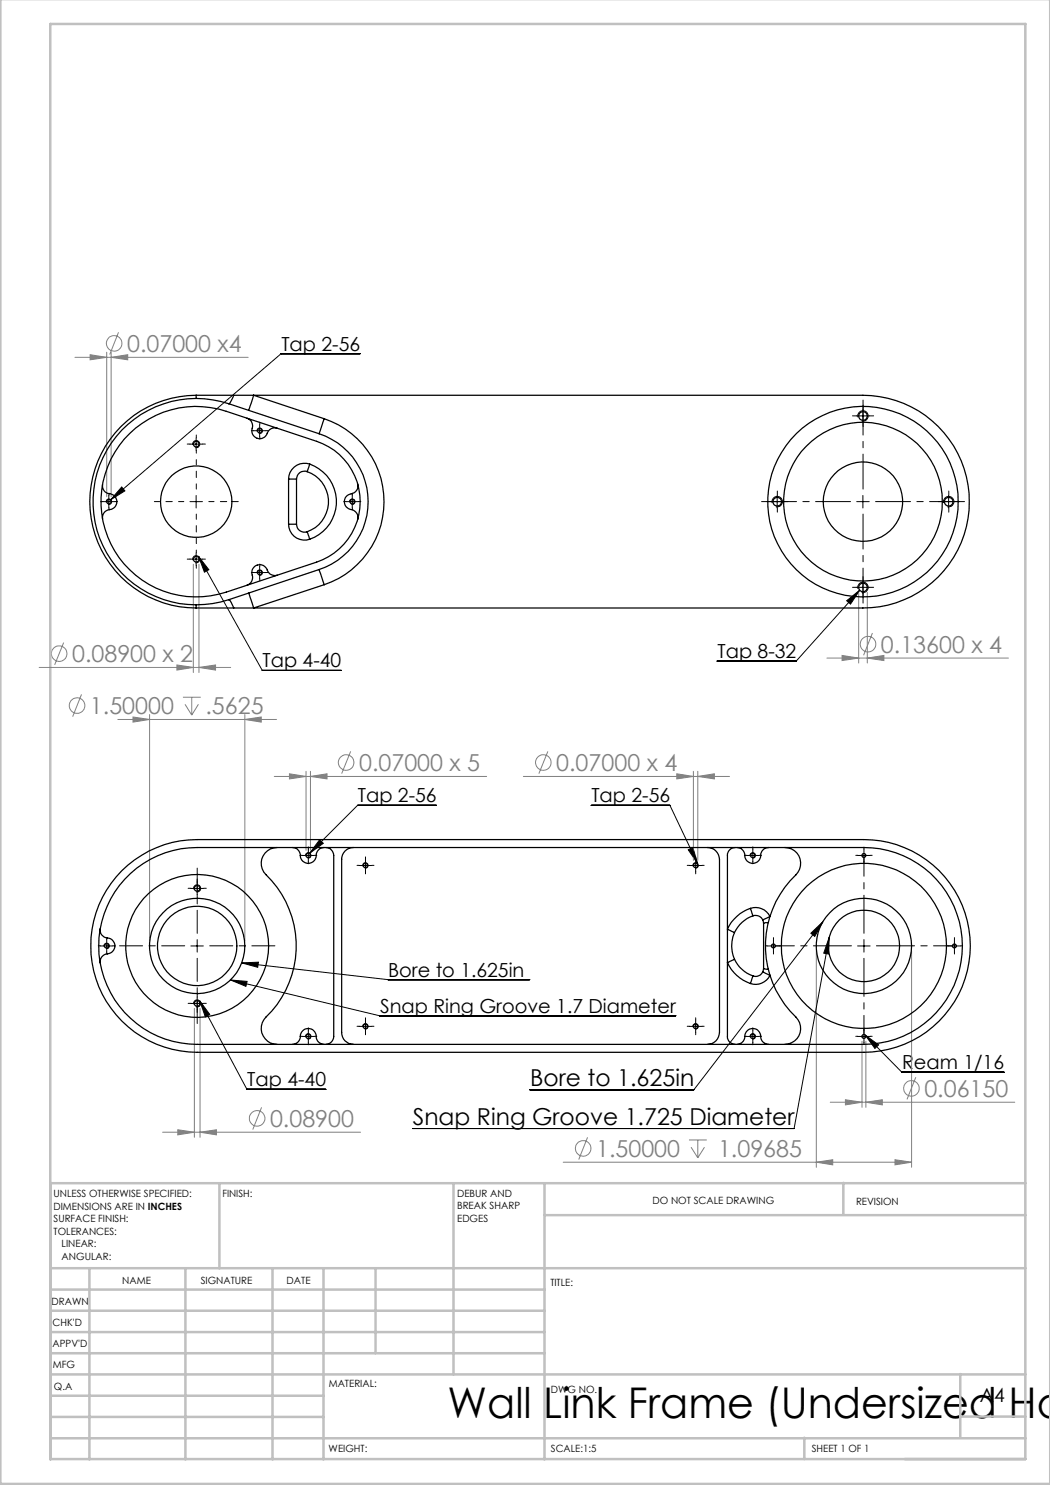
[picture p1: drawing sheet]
<svg xmlns="http://www.w3.org/2000/svg" width="210mm" height="297mm" viewBox="0 0 210 297" stroke-linecap="round" stroke-linejoin="round" font-family="sans-serif">
<g fill="none" stroke="#808080" stroke-width=".2">
<path d="M15 71.5h34.6M18 70.9l3.3 .6-3.3 .5zM21.3 70.4v28.9M22.2 71.5l3.3-.6v1.1zM22.2 70.4v28.9M23.7 66.5l-1.8 4.4M38.7 112.9v21.6M39.8 112.9v21.6M171.7 118.5v14.1M173.5 118.5v14.1M7.8 133.5h38.3M12.7 128.5l-1.8 4.5"/>
<path d="M16.3 138.9l-1.8 4.4M35.4 133l3.3 .5-3.3 .5zM36.6 139.4h3.5M38.3 139.4v3.6M39.8 133.5l3.3-.5v1zM165.4 131.6h36.3M168.4 131.1l3.3 .5-3.3 .5zM173.5 131.6l3.3-.5v1zM174.5 126.6l-1.8 4.5M23.6 143.9h31.7M26.6 143.4l3.3 .5-3.3 .5zM29.9 142.9v45.3"/>
<path d="M37 140.9l1.3 2.1M39.7 140.9l-1.4 2.1M49 143.9l3.2-.5v1zM49 142.9v45.3M54.9 155.3h42.4M57.9 154.8l3.3 .5-3.3 .5zM61.2 154.3v15.8M62.1 155.3l3.3-.5v1zM62.1 154.3v15.8M70.1 150.3l-1.8 4.4M104.7 155.3h41.2M109.6 150.3l-1.8 4.4"/>
<path d="M135.4 154.8l3.3 .5-3.3 .5zM138.7 154.3v17.8M139.6 155.3l3.3-.5v1zM139.6 154.3v17.8M163.3 190.2v43.3M182.3 190.2v43.3M38.9 201.7v25.8M40 201.7v25.8M169.1 220l3.3 .4-3.3 .6zM172.4 208.3v13.2M173.2 208.3v13.2M183.2 215.4l-1.8 4.5"/>
<path d="M32.5 226.4h39.6M35.6 226l3.3 .4-3.3 .6zM40 226.4l3.3-.4v1zM52.3 221.5l-1.7 4.4M112.6 232.4h69.7M117.5 227.5l-1.8 4.4M137.8 228h3.6M138.2 229.4l1.4 2.2M139.6 228v3.6M140.9 229.4l-1.3 2.2M163.3 232.4l3.2-.5v1.1zM166.1 220.4h36.9"/>
<path d="M173.2 220.4l3.3-.4v1zM179 231.9l3.3 .5-3.3 .6z"/>
<circle cx="22.8" cy="68.7" r="1.55"/>
<circle cx="11.9" cy="130.7" r="1.55"/>
<circle cx="173.6" cy="128.8" r="1.55"/>
<circle cx="15.4" cy="141.1" r="1.56"/>
<circle cx="69.2" cy="152.5" r="1.55"/>
<circle cx="108.7" cy="152.5" r="1.55"/>
<circle cx="182.3" cy="217.7" r="1.56"/>
<circle cx="51.4" cy="223.7" r="1.55"/>
<circle cx="116.6" cy="229.7" r="1.55"/>
</g>
<g fill="none" stroke="#000" stroke-width=".2">
<path d="M72 70.7h-15.8l-34 29.2M21.8 99.1v2.5M24.3 97.4l.7 .8-2.8 1.7zM38 88.8h2.5M38.6 89a.71 .71 0 0 1 .6-.9 .71 .71 0 0 1 .8 .8 .71 .71 0 0 1-.9 .6M39.2 87.6v2.5M39.2 99.1v2.5M50.7 86.1h2.5M51.4 86.3a.55 .55 0 0 1 .5-.7 .55 .55 0 0 1 .6 .6 .55 .55 0 0 1-.7 .5M51.9 84.9v2.5M70.4 99.1v2.5M155.4 99.1v2.5"/>
<path d="M171.3 83.2h2.5M171.6 83.5a1.04 1.04 0 0 1 .9-1.3 1.04 1.04 0 0 1 1.1 1.1 1.04 1.04 0 0 1-1.3 .9M172.6 81.9v2.6M172.6 99.1v2.5M189.7 99.1v2.5M20.5 100.3h2.5M21.2 100.5a.55 .55 0 0 1 .5-.7 .55 .55 0 0 1 .6 .6 .55 .55 0 0 1-.7 .5M38 100.3h2.5M38 111.8h2.5M38.6 112a.71 .71 0 0 1 .6-.9 .71 .71 0 0 1 .7 .8 .71 .71 0 0 1-.8 .6M39.2 110.6v2.5M39.7 111.3l12.8 22.8h15.8"/>
<path d="M39.7 111.3l2.1 2.6-.9 .5zM50.7 114.5h2.5M51.4 114.6a.55 .55 0 0 1 .5-.6 .55 .55 0 0 1 .6 .6 .55 .55 0 0 1-.7 .4M51.9 113.3v2.5M69.2 100.3h2.5M69.9 100.5a.55 .55 0 0 1 .5-.7 .55 .55 0 0 1 .6 .6 .55 .55 0 0 1-.7 .5M154.2 100.3h2.5M154.4 100.6a1.04 1.04 0 0 1 1-1.3 1.04 1.04 0 0 1 1.1 1.1 1.04 1.04 0 0 1-1.3 .9M171.3 100.3h2.5M171.3 117.5h2.5M171.6 117.8a1.04 1.04 0 0 1 .9-1.4 1.04 1.04 0 0 1 1.1 1.2 1.04 1.04 0 0 1-1.3 .9M171.9 118l-12.7 14.2h-15.8"/>
<path d="M172.6 116.2v2.5M188.5 100.3h2.5M188.7 100.6a1.04 1.04 0 0 1 1-1.3 1.04 1.04 0 0 1 1.1 1.1 1.04 1.04 0 0 1-1.3 .9M169.3 120.2l2.6-2.2-1.8 2.8zM38.2 177.7h2.5M38.7 177.9a.72 .72 0 0 1 .7-.9 .72 .72 0 0 1 .7 .7 .72 .72 0 0 1-.9 .7M39.4 176.4v2.5M60.4 171.1h2.5M61.1 171.2a.54 .54 0 0 1 .5-.6 .54 .54 0 0 1 .6 .5 .54 .54 0 0 1-.7 .5M61.7 169.8v2.5M63.9 168l.8 .7-2.8 1.9zM71.8 173.1h2.5"/>
<path d="M72.6 173.2a.54 .54 0 0 1 .4-.6 .54 .54 0 0 1 .6 .6 .54 .54 0 0 1-.6 .4M73.1 171.8v2.5M87.3 161.1h-15.8l-9.6 9.5M118.3 161.1h15.7l5.5 11.6M137.7 170l.9-.5 .9 3.2zM137.9 173.1h2.5M138.6 173.2a.54 .54 0 0 1 .5-.6 .54 .54 0 0 1 .6 .6 .54 .54 0 0 1-.7 .4M139.1 171.8v2.5M149.3 171.1h2.5M150 171.2a.54 .54 0 0 1 .5-.6 .54 .54 0 0 1 .6 .5 .54 .54 0 0 1-.7 .5M150.6 169.8v2.5M171.5 171.1h2.5"/>
<path d="M172.8 169.8v2.5M20.1 189.2h2.5M20.8 189.3a.54 .54 0 0 1 .5-.6 .54 .54 0 0 1 .6 .5 .54 .54 0 0 1-.7 .5M21.3 187.9v2.5M38.2 189.2h2.5M39.4 187.9v2.5M39.4 199.4v2.5M46.1 196l29.9 7.2h59.1M46.1 196l3.3 .3-.2 1zM48.3 192.6l29.3 3.3h28.3M48.3 192.6l3.4-.2-.2 1.1zM153.4 189.2h2.5"/>
<path d="M154.7 187.9v2.5M162.2 186.7l2.4-2.3-1.7 2.9zM164.6 184.4l-25.8 33.5h-32.8M165.8 187.5l-7 38.2h-76.3M165.8 187.5l-.1 3.3-1-.2zM171.5 189.2h2.5M172.8 187.9v2.5M189.6 189.2h2.5M190.9 187.9v2.5M38.2 200.7h2.5M38.7 200.9a.71 .71 0 0 1 .7-.9 .71 .71 0 0 1 .7 .7 .71 .71 0 0 1-.9 .7M40 200.2l9.4 17.7h15.8"/>
<path d="M40 200.2l1.9 2.7-.8 .5zM60.4 207.3h2.5M61.1 207.4a.54 .54 0 0 1 .5-.6 .54 .54 0 0 1 .6 .5 .54 .54 0 0 1-.7 .5M61.7 206v2.5M71.8 205.3h2.5M72.6 205.4a.54 .54 0 0 1 .4-.7 .54 .54 0 0 1 .6 .6 .54 .54 0 0 1-.6 .5M73.1 204v2.5M137.9 205.3h2.5M138.6 205.4a.54 .54 0 0 1 .5-.7 .54 .54 0 0 1 .6 .6 .54 .54 0 0 1-.7 .5M139.1 204v2.5M149.3 207.3h2.5M150 207.4a.54 .54 0 0 1 .5-.6 .54 .54 0 0 1 .6 .5 .54 .54 0 0 1-.7 .5"/>
<path d="M150.6 206v2.5M171.5 207.3h2.5M172.8 206v2.5M173 207l7.4 7.5h20.4M173 207l2.7 2-.7 .7z"/>
</g>
<g fill="none" stroke="#c0c0c0" stroke-width=".5">
<path d="M.1 -.1v296.9h209.9v-296.9M10.1 4.8h195v287h-195zM43.9 236.6v17M90.7 236.6v38.3M108.9 236.6v55.3M168.7 236.6v6.3M205.1 236.6h-195v55.3M10.1 253.6h195M10.1 257.9h98.8M17.9 253.6v38.3M37.1 253.6v38.3M54.5 253.6v38.3"/>
<path d="M64.7 253.6v38.3M75.1 253.6v17M108.9 243h96.2M10.1 270.6h98.8M10.1 266.4h98.8M10.1 262.1h98.8M10.1 279.1h54.6M10.1 274.9h195M192.1 274.8v12.7M10.1 287.7h195M10.1 283.4h54.6M160.9 287.5v4.3"/>
<path d="M192.1 283.3h13"/>
</g>
<path d="M39.3 97.8v-5.9M36.8 100.3h-5.9M39.3 102.8v5.9M41.8 100.3h5.9" fill="none" stroke="#000" stroke-width=".2" stroke-dasharray="15.2 1.3 1.3 1.3" stroke-dashoffset="14.2"/>
<path d="M172.6 97.8v-17.8M170.1 100.3h-17.8M172.6 102.8v17.8M175.1 100.3h17.8" fill="none" stroke="#000" stroke-width=".2" stroke-dasharray="15.2 1.3 1.3 1.3" stroke-dashoffset="8.2"/>
<g fill="none" stroke="#000" stroke-width=".2" stroke-dasharray="15.2 1.3 1.3 1.3">
<path d="M21.8 99.1v-.5M38 88.8h-.6M39.3 87.6v-.6M39.3 90.1v.5M40.5 88.8h.6M50.7 86.1h-.4M52 84.9v-.5M52 87.4v.4M53.2 86.1h.5M70.5 99.1v-.5M155.5 99.1v-.9M171.4 83.2h-.9"/>
<path d="M172.6 81.9v-.8M172.6 84.4v.9M173.9 83.2h.8M189.8 99.1v-.9M20.5 100.3h-.4M21.8 101.6v.4M23 100.3h.5M38 111.8h-.6M39.3 110.6v-.6M39.3 113.1v.5M40.5 111.8h.6M50.7 114.5h-.4"/>
<path d="M52 113.3v-.5M52 115.8v.4M53.2 114.5h.5M69.2 100.3h-.4M70.5 101.6v.4M71.7 100.3h.5M154.2 100.3h-.8M155.5 101.6v.8M156.7 100.3h.9M171.4 117.5h-.9M172.6 116.2v-.8M172.6 118.7v.9"/>
<path d="M173.9 117.5h.8M188.5 100.3h-.9M189.8 101.6v.8M191 100.3h.9M38.2 177.7h-.6M39.4 176.4v-.6M39.4 178.9v.6M40.7 177.7h.6M60.4 171.1h-.4M61.7 169.8v-.4M61.7 172.3v.5M62.9 171.1h.5"/>
<path d="M71.8 173.1h-.4M73.1 171.8v-.4M73.1 174.3v.5M74.3 173.1h.5M137.9 173.1h-.5M139.1 171.8v-.4M139.1 174.3v.5M140.4 173.1h.4M149.3 171.1h-.4M150.6 169.8v-.4M150.6 172.3v.5M151.8 171.1h.5"/>
<path d="M171.5 171.1h-.3M172.8 169.8v-.4M172.8 172.3v.4M174 171.1h.4M20.1 189.2h-.4M21.3 187.9v-.4M21.3 190.4v.5M22.6 189.2h.4M39.4 199.4v-.5M153.4 189.2h-.3M154.7 187.9v-.4M154.7 190.4v.4"/>
<path d="M155.9 189.2h.4M189.6 189.2h-.3M190.9 187.9v-.4M190.9 190.4v.4M192.1 189.2h.4M38.2 200.7h-.6M39.4 201.9v.6M40.7 200.7h.6M60.4 207.3h-.4M61.7 206v-.4M61.7 208.5v.5M62.9 207.3h.5"/>
<path d="M71.8 205.3h-.4M73.1 204v-.4M73.1 206.5v.5M74.3 205.3h.5M137.9 205.3h-.5M139.1 204v-.4M139.1 206.5v.5M140.4 205.3h.4M149.3 207.3h-.4M150.6 206v-.4M150.6 208.5v.5M151.8 207.3h.5"/>
<path d="M171.5 207.3h-.3M172.8 206v-.4M172.8 208.5v.4M174 207.3h.4"/>
</g>
<path d="M170.3 189.2h-15.3M172.8 186.7v-15.3M172.8 191.7v15.2M175.3 189.2h15.3" fill="none" stroke="#000" stroke-width=".2" stroke-dasharray="15.2 1.3 1.3 1.3" stroke-dashoffset="7.6"/>
<path d="M36.9 189.2h-13M39.4 186.7v-13.1M39.4 191.7v13M41.9 189.2h13.1" fill="none" stroke="#000" stroke-width=".2" stroke-dasharray="15.2 1.3 1.3 1.3" stroke-dashoffset="10.6"/>
<path d="M18 70.9l3.3 .6-3.3 .5zM22.2 71.5l3.3-.6v1.1zM35.4 133l3.3 .5-3.3 .5zM39.8 133.5l3.3-.5v1zM168.4 131.1l3.3 .5-3.3 .5zM173.5 131.6l3.3-.5v1zM57.9 154.8l3.3 .5-3.3 .5zM62.1 155.3l3.3-.5v1zM135.4 154.8l3.3 .5-3.3 .5zM139.6 155.3l3.3-.5v1zM169.1 220l3.3 .4-3.3 .6zM173.2 220.4l3.3-.4v1zM35.6 226l3.3 .4-3.3 .6zM40 226.4l3.3-.4v1zM26.6 143.4l3.3 .5-3.3 .5zM49 143.9l3.2-.5v1zM163.3 232.4l3.2-.5v1.1zM179 231.9l3.3 .5-3.3 .6z" fill="#808080"/>
<g fill="#000">
<path d="M24.3 97.4l.7 .8-2.8 1.7zM39.7 111.3l2.1 2.6-.9 .5zM169.3 120.2l2.6-2.2-1.8 2.8zM63.9 168l.8 .7-2.8 1.9zM137.7 170l.9-.5 .9 3.2zM173 207l2.7 2-.7 .7zM40 200.2l1.9 2.7-.8 .5zM48.3 192.6l3.4-.2-.2 1.1zM46.1 196l3.3 .3-.2 1z"/>
<path d="M162.2 186.7l2.4-2.3-1.7 2.9zM165.8 187.5l-.1 3.3-1-.2z"/>
</g>
<g fill="none" stroke="#000" stroke-width=".25">
<path d="M39.2 79.1v.6M39.2 79.1a21.3 21.3 0 0 0-21.2 21.2 21.3 21.3 0 0 0 21.2 21.3M39.2 79.1h133.4a21.3 21.3 0 0 1 21.3 21.2 21.3 21.3 0 0 1-21.3 21.3h-133.4M46.7 79.1l-.7 1.4-.2 .2M20.5 96.9a1.67 1.67 0 0 0 1.7 1.9 1.63 1.63 0 0 1 1.1 1.9 1.63 1.63 0 0 1-1.7 1.3l-.6 .3-.4 .5-.1 1M26 86.7a19.1 19.1 0 0 1 19.3-4.4l18 6a12.7 12.7 0 0 1 8.7 12 12.7 12.7 0 0 1-8.7 12.1l-18 6a19.1 19.1 0 0 1-22.3-8.2 19.1 19.1 0 0 1 3-23.5zM45.8 80.7a20.6 20.6 0 0 0-27.2 19.6 20.6 20.6 0 0 0 27.2 19.6M45.8 80.7l18 6M49.4 83.6a1.72 1.72 0 0 1 1 2.4 1.62 1.62 0 0 0 1.4 1.7 1.62 1.62 0 0 0 1.8-1.3l.7-.7 .6-.1 .6 .1M49.7 82.1l1-3 14.1 4.6M57.7 95.8h1.6M57.7 95.8v9"/>
<path d="M59.3 95.8v9M61.4 94.3a6.4 6.4 0 0 1 4.3 6 6.4 6.4 0 0 1-4.3 6.1M61.4 94.3a1.56 1.56 0 0 0-2.1 1.5M61.9 92.8a8 8 0 0 1 5.4 7.5 8 8 0 0 1-5.4 7.5M61.9 92.8a3.2 3.2 0 0 0-4.2 3M61.9 92.8l-.5 1.5M63.8 86.7a14.3 14.3 0 0 1 9.8 13.6 14.3 14.3 0 0 1-9.8 13.6M64.8 83.7l-1 3M64.8 83.7a17.5 17.5 0 0 1 12 16.6 17.5 17.5 0 0 1-12 16.6M71.5 96.8a1.85 1.85 0 0 1-1.8 2.2 1.62 1.62 0 0 0-.8 1.8 1.62 1.62 0 0 0 1.7 1.2l.5 .4a1.5 1.5 0 0 1 .4 1.5M45.8 119.9a2.86 2.86 0 0 1 .9 1.7M55.5 115a1.69 1.69 0 0 1-2.2-1.3 1.62 1.62 0 0 0-2.2-.6 1.62 1.62 0 0 0-.6 2.2l-.3 1.2-.8 .5"/>
<path d="M57.7 104.8a3.2 3.2 0 0 0 4.2 3M57.7 104.8h1.6M59.3 104.8a1.6 1.6 0 0 0 2.1 1.6M61.4 106.4l.5 1.4M63.8 113.9l1 3M63.8 113.9l-18 6M64.8 116.9l-14.1 4.7-1-3M39.2 121v.6M24.4 174.1a21.5 21.5 0 0 1 15-6.2h133.4a21.3 21.3 0 0 1 21.3 21.3 21.3 21.3 0 0 1-21.3 21.3h-133.4a21.3 21.3 0 0 1-19.6-13.2 21.3 21.3 0 0 1 4.6-23.2zM24.9 175.9a19.6 19.6 0 0 1 14.5-6.4h133.4a19.7 19.7 0 0 1 19.7 19.7 19.7 19.7 0 0 1-19.7 19.7h-133.4a19.7 19.7 0 0 1-18-11.8 19.7 19.7 0 0 1 3.5-21.2zM55.4 169.5a3.2 3.2 0 0 0-2.9 2 3.2 3.2 0 0 0 .7 3.4 19.9 19.9 0 0 1-.4 29 3.2 3.2 0 0 0 2.6 5M58.5 169.5a1.66 1.66 0 0 1 1.6 1.9 1.62 1.62 0 0 0 1.9 1.2 1.62 1.62 0 0 0 1.3-1.8l.2-.6 .5-.4 .8-.3"/>
<path d="M65.2 169.5a1.63 1.63 0 0 1 1.5 1.6v36.2a1.63 1.63 0 0 1-1.5 1.6M70.7 169.5a2.35 2.35 0 0 0-2.4 2.4v34.6a2.35 2.35 0 0 0 2.4 2.4M141.5 169.5a2.41 2.41 0 0 1 2.4 2.4v34.6a2.41 2.41 0 0 1-2.4 2.4M147.1 169.5a1.57 1.57 0 0 0-1.6 1.6v36.2a1.57 1.57 0 0 0 1.6 1.6M147.4 169.5a1.66 1.66 0 0 1 1.6 1.9 1.62 1.62 0 0 0 1.9 1.2 1.62 1.62 0 0 0 1.3-1.8l.2-.6 .5-.4 .8-.3M157 169.5a3.2 3.2 0 0 1 2.9 2 3.2 3.2 0 0 1-.7 3.5 19.8 19.8 0 0 0 .4 28.9 3.2 3.2 0 0 1-2.6 5M20 185.7a1.64 1.64 0 0 0 1.8 1.9 1.62 1.62 0 0 1 1.2 1.9 1.62 1.62 0 0 1-1.8 1.3l-.6 .3a1.57 1.57 0 0 0-.6 1.5M146.9 191.8l-1.4 .7a7.9 7.9 0 0 0 4.6 4.2M146.9 191.8a6.5 6.5 0 0 0 3.7 3.4M146.9 186.5a6.6 6.6 0 0 0 0 5.3M150.1 181.7a3.2 3.2 0 0 1 3.9 1.6l-1.5 .7M150.1 181.7l.5 1.5"/>
<path d="M150.1 181.7a8 8 0 0 0-4.6 4.1l1.4 .7M150.6 195.2l-.5 1.5M150.6 183.2a1.57 1.57 0 0 1 1.9 .8M150.6 183.2a6.5 6.5 0 0 0-3.7 3.3M152.5 194.4l1.5 .6a3.2 3.2 0 0 1-3.9 1.7M152.5 194.4a1.57 1.57 0 0 1-1.9 .8M152.5 184l.2 .7M152.7 193.7l-.2 .7M152.7 193.7l1 .1M152.7 184.7v9M153.7 184.5l-1 .2M58.5 208.9a1.66 1.66 0 0 0 1.6-1.9 1.62 1.62 0 0 1 1.9-1.3 1.62 1.62 0 0 1 1.3 1.9l.4 .8 .5 .3 .6 .2"/>
<path d="M147.4 208.9a1.66 1.66 0 0 0 1.6-1.9 1.62 1.62 0 0 1 1.9-1.3 1.62 1.62 0 0 1 1.3 1.9l.4 .8 .5 .3 .6 .2"/>
<circle cx="39.3" cy="88.8" r=".56"/>
<circle cx="51.9" cy="86.2" r=".43"/>
<circle cx="172.6" cy="83.2" r=".87"/>
<circle cx="21.8" cy="100.3" r=".43"/>
<circle cx="39.2" cy="100.3" r="7.1"/>
<circle cx="39.3" cy="111.8" r=".57"/>
<circle cx="51.9" cy="114.5" r=".43"/>
<circle cx="70.5" cy="100.3" r=".43"/>
<circle cx="155.4" cy="100.4" r=".87"/>
<circle cx="172.6" cy="100.3" r="19"/>
<circle cx="172.6" cy="100.3" r="15.9"/>
<circle cx="172.6" cy="100.3" r="7.9"/>
<circle cx="172.6" cy="117.5" r=".87"/>
<circle cx="189.7" cy="100.4" r=".87"/>
<circle cx="39.4" cy="177.7" r=".57"/>
<circle cx="61.6" cy="171.1" r=".44"/>
<circle cx="73.1" cy="173.1" r=".44"/>
<circle cx="139.1" cy="173.1" r=".44"/>
<circle cx="150.5" cy="171.1" r=".44"/>
<circle cx="172.8" cy="171.1" r=".39"/>
<circle cx="21.3" cy="189.2" r=".44"/>
<circle cx="39.4" cy="189.2" r="9.5"/>
<circle cx="39.4" cy="189.2" r="14.3"/>
<circle cx="39.4" cy="189.2" r="7.9"/>
<circle cx="154.7" cy="189.2" r=".39"/>
<circle cx="172.8" cy="189.2" r="7.1"/>
<circle cx="172.8" cy="189.2" r="9.5"/>
<circle cx="172.8" cy="189.2" r="16.5"/>
<circle cx="190.9" cy="189.2" r=".39"/>
<circle cx="39.4" cy="200.7" r=".57"/>
<circle cx="61.6" cy="207.3" r=".44"/>
<circle cx="73.1" cy="205.3" r=".44"/>
<circle cx="139.1" cy="205.3" r=".44"/>
<circle cx="150.5" cy="207.3" r=".44"/>
<circle cx="172.8" cy="207.3" r=".39"/>
</g>
<text font-size="8.5" x="89.5" y="283.5">Wall Link Frame (Undersized Ho</text>
<g font-size="4.7" fill="#808080">
<text x="25.4" y="70.4">0.07000 x4</text>
<text x="176.2" y="130.5">0.13600 x 4</text>
<text x="14.4" y="132.4">0.08900 x 2</text>
<text x="18" y="142.8">1.50000</text>
<text x="41.1" y="142.8">.5625</text>
<text x="71.8" y="154.2">0.07000 x 5</text>
<text x="111.3" y="154.2">0.07000 x 4</text>
<text x="184.9" y="219.4">0.06150</text>
<text x="54" y="225.4">0.08900</text>
<text x="119.2" y="231.4">1.50000</text>
<text x="143.6" y="231.4">1.09685</text>
</g>
<g font-size="4.7">
<text x="106.1" y="217.3">Bore to 1.625in</text>
<text x="82.6" y="225.1">Snap Ring Groove 1.725 Diameter</text>
</g>
<g font-size="3.9">
<text x="56.3" y="70.1">Tap 2-56</text>
<text x="143.5" y="131.6">Tap 8-32</text>
<text x="52.5" y="133.5">Tap 4-40</text>
<text x="71.6" y="160.5">Tap 2-56</text>
<text x="118.3" y="160.5">Tap 2-56</text>
<text x="77.6" y="195.4">Bore to 1.625in</text>
<text x="76" y="202.6">Snap Ring Groove 1.7 Diameter</text>
<text x="180.4" y="213.9">Ream 1/16</text>
<text x="49.5" y="217.3">Tap 4-40</text>
<text x="196" y="280.4">A4</text>
</g>
<g font-size="2">
<text x="10.7" y="239.5">UNLESS OTHERWISE SPECIFIED:</text>
<text x="44.5" y="239.5">FINISH:</text>
<text x="91.4" y="239.4">DEBUR AND</text>
<text x="10.7" y="242">DIMENSIONS ARE IN INCHES</text>
<text x="10.7" y="244.5">SURFACE FINISH:</text>
<text x="91.4" y="241.9">BREAK SHARP</text>
<text x="91.4" y="244.4">EDGES</text>
<text x="130.5" y="240.8">DO NOT SCALE DRAWING</text>
<text x="171.2" y="241">REVISION</text>
<text x="10.7" y="247">TOLERANCES:</text>
<text x="12.3" y="249.5">LINEAR:</text>
<text x="12.3" y="252">ANGULAR:</text>
<text x="24.4" y="256.9">NAME</text>
<text x="40.1" y="256.8">SIGNATURE</text>
<text x="57.3" y="256.8">DATE</text>
<text x="110.1" y="257.1">TITLE:</text>
<text x="10.3" y="260.9">DRAWN</text>
<text x="10.5" y="269.3">APPV'D</text>
<text x="10.5" y="265.2">CHK'D</text>
<text x="10.6" y="273.6">MFG</text>
<text x="10.8" y="278">Q.A</text>
<text x="65.8" y="277.4">MATERIAL:</text>
<text x="110.2" y="278.5">DWG NO.</text>
<text x="65.7" y="290.4">WEIGHT:</text>
<text x="110.2" y="290.5">SCALE:1:5</text>
<text x="162.4" y="290.4">SHEET 1 OF 1</text>
</g>
</svg>
